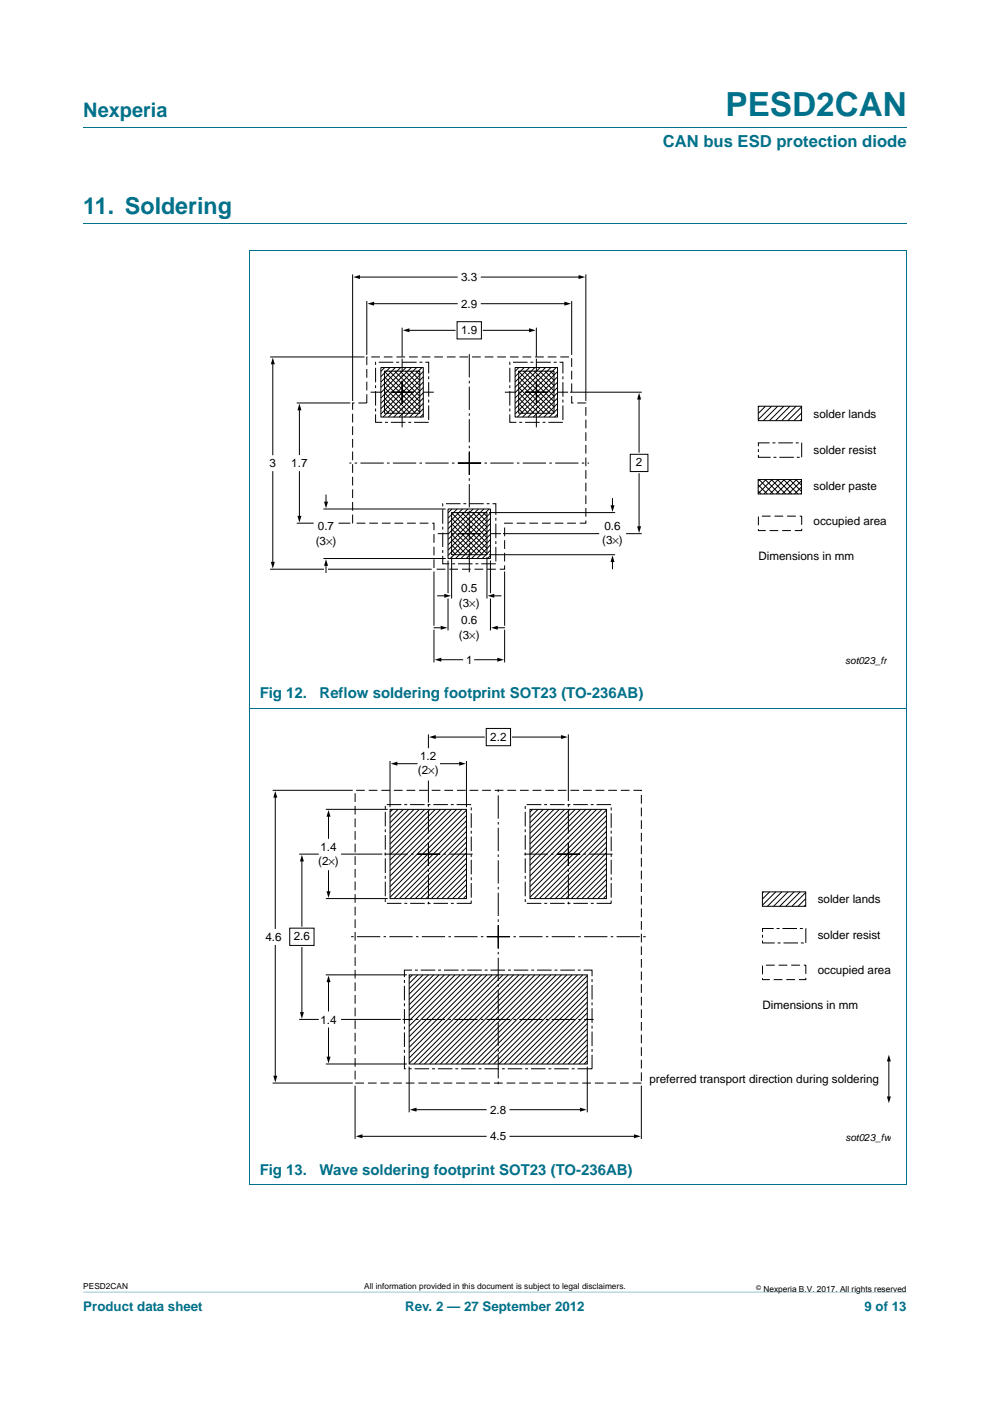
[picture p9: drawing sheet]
<svg xmlns="http://www.w3.org/2000/svg" width="210mm" height="297mm" viewBox="0 0 210 297" stroke-linecap="round" stroke-linejoin="round" font-family="sans-serif">
<path d="M17.7 273.9l174.6 .1z" fill="#00718a"/>
<path d="M17.7 27h174.6M17.7 47.4h174.6M52.9 53.1h139.4M53 53.1v198M192.3 53.1v198M52.9 150.1h139.4M52.9 251.2h139.4" fill="none" stroke="#00718a" stroke-width=".21"/>
<g fill="none" stroke="#000" stroke-width=".21">
<path d="M74.8 58.2v26.8M76.1 58.7h20.9M102.1 58.7h20.9M124.3 58.2v26.8M57.3 75.7h20M57.9 77v19.4M77.8 63.8v11.5M79.1 64.4h17.9M80.8 77.9h9v10.5h-9zM81.5 78.7l7.5 7.6M81.5 79.9l7.5 7.5M81.5 78.7h7.5v8.9h-7.5z"/>
<path d="M81.6 77.9l-.8 .8M82.6 78.7l6.4 6.4M82.7 77.9l-1.9 2M83.7 78.7l5.3 5.3M83.9 77.9l-3.1 3.1M84.8 78.7l4.2 4.2M85 77.9l-4.2 4.2M85.3 69.5v6.1M86 78.7l3 3.1M86.1 77.9l-5.3 5.3M86.6 70h9.9M87.1 78.7l1.9 1.9"/>
<path d="M87.2 77.9l-6.4 6.5M88.2 78.7l.8 .8M88.4 77.9l-7.6 7.6M89.5 77.9l-8.7 8.7M89.8 78.8l-9 9M89.8 79.9l-8.5 8.5M96.9 68.2h5.2v3.7h-5.2zM102.1 64.4h17.9M102.5 70h10M109.3 77.9h9v10.5h-9zM109.9 78.7l7.6 7.6M110 79.9l7.5 7.5"/>
<path d="M110 78.7h7.5v8.9h-7.5zM110.1 77.9l-.8 .8M111.1 78.7l6.4 6.4M111.2 77.9l-1.9 2M112.2 78.7l5.3 5.3M112.3 77.9l-3 3.1M113.3 78.7l4.2 4.2M113.5 77.9l-4.2 4.2M113.8 69.5v6.1M114.4 78.7l3.1 3.1M114.6 77.9l-5.3 5.3M115.6 78.7l1.9 1.9"/>
<path d="M115.7 77.9l-6.4 6.5M116.7 78.7l.8 .8M116.8 77.9l-7.5 7.6M118 77.9l-8.7 8.7M118.2 78.8l-8.9 9M118.2 79.9l-8.5 8.5M121.3 63.8v11.5M57.9 100v19.4M62.9 85.4h11.4M63.5 86.7v9.7M63.5 100v9.7M81.5 81l6.6 6.6"/>
<path d="M81.5 82.2l5.5 5.4M81.5 83.3l4.4 4.3M81.5 84.4l3.2 3.2M81.5 85.5l2.1 2.1M81.5 86.7l1 .9M89.8 81l-7.4 7.4M89.8 82.2l-6.3 6.2M89.8 83.3l-5.2 5.1M89.8 84.4l-4 4M89.8 85.5l-2.9 2.9M89.8 86.7l-1.8 1.7M89.8 87.8l-.6 .6"/>
<path d="M110 81l6.6 6.6M110 82.2l5.5 5.4M110 83.3l4.3 4.3M110 84.4l3.2 3.2M110 85.5l2.1 2.1M110 86.7l1 .9M118.2 81l-7.3 7.4M118.2 82.2l-6.2 6.2M118.2 83.3l-5.1 5.1M118.2 84.4l-4 4M118.2 85.5l-2.8 2.9M118.2 86.7l-1.7 1.7"/>
<path d="M118.2 87.8l-.6 .6M120.9 83.2h15.2M133.7 96.3h3.7v3.7h-3.7zM135.6 84.4v11.5M160.8 86.1h9.2v3.1h-9.2zM161.1 86.1l-.3 .3M162.4 86.1l-1.6 1.6M163.7 86.1l-2.9 2.9M165 86.1l-3.1 3.1M166.3 86.1l-3.1 3.1M167.6 86.1l-3.1 3.1M168.9 86.1l-3.1 3.1"/>
<path d="M170 86.3l-2.9 2.9M170 88.9l-.3 .3M170 87.6l-1.6 1.6M62.9 110.9h3.6M68.6 118.4h25.9M68.6 107.9h25.9M69.1 105v1.6M69.1 119.7v1.7M71.8 110.9h2.5M95 118.8v7M95 107.9h9v10.5h-9zM95.7 108.7l7.6 7.6"/>
<path d="M95.8 118.1v8.8M95.8 108.7h7.5v8.9h-7.5zM95.8 109.9l7.5 7.5M95.8 111l6.6 6.6M95.8 112.2l5.4 5.4M95.8 113.3l4.3 4.3M95.8 114.4l3.2 3.2M95.8 115.5l2.1 2.1M95.8 116.7l.9 .9M95.8 107.9l-.8 .8M96.8 108.7l6.5 6.4M97 107.9l-2 2"/>
<path d="M98 108.7l5.3 5.3M98.1 107.9l-3.1 3.1M99.1 108.7l4.2 4.2M99.2 107.9l-4.2 4.2M100.2 108.7l3.1 3M100.4 107.9l-5.4 5.3M101.3 108.7l2 1.9M101.5 107.9l-6.5 6.5M102.5 108.7l.8 .8M102.6 107.9l-7.6 7.6M103.3 118.1v8.8M103.7 117.6h26.8"/>
<path d="M103.7 108.7h26.8M103.7 107.9l-8.7 8.7M104 108.8l-9 9M104 109.9l-8.5 8.5M104 111l-7.4 7.4M104 112.2l-6.2 6.2M104 113.3l-5.1 5.1M104 114.4l-4 4M104 115.5l-2.9 2.9M104 116.7l-1.7 1.7M104 117.8l-.6 .6M104 118.8v7"/>
<path d="M106.7 113.1h20.4M129.9 105.7v1.7M129.9 118.9v1.7M132.8 113.1h3.3M135.6 100.4v11.5M160.8 102.8l1.9 1.9M160.8 104.1l.6 .6M160.8 101.7h9.2v3h-9.2zM161 101.7l3 3M161.2 101.7l-.4 .3M162.3 101.7l3 3M162.5 101.7l-1.7 1.6"/>
<path d="M163.6 101.7l3 3M163.8 101.7l-3 2.9M164.9 101.7l3 3M165.1 101.7l-3.1 3M166.2 101.7l3 3M166.4 101.7l-3.1 3M167.5 101.7l2.5 2.5M167.7 101.7l-3.1 3M168.8 101.7l1.2 1.2M169 101.7l-3.1 3M170 104.6l-.2 .1M170 103.3l-1.5 1.4"/>
<path d="M170 102l-2.8 2.7M57.3 120.7h11.4M69.6 120.7h21.9M92 121.2v11.5M92 133.5v6.9M92.1 133.1h1.7M92.8 126.3h1.7M93.3 139.9h4.8M95 126.9v6.8M100.7 139.9h5.1M104 126.9v6.8M104.6 126.3h1.6"/>
<path d="M105.3 133.1h1.7M107 121.2v11.5M107 133.5v6.9M90.9 155.7v2.9M92.1 156.3h10.6M103.1 154.4h5.2v3.7h-5.2zM108.7 156.3h10.6M120.5 155.7v14.1M57.8 167.6h17M58.4 168.8v28M69.1 171.6h13.1M69.7 172.9v4.8"/>
<path d="M82.7 161.3v9.8M82.7 171.6h16.2v18.9h-16.2zM83.3 171.6l-.6 .6M84 161.9h4.4M84.4 171.6l-1.7 1.7M85.6 171.6l-2.9 2.8M86.7 171.6l-4 4M87.8 171.6l-5.1 5.1M88.9 171.6l-6.2 6.2M90.1 171.6l-7.4 7.4M90.9 165.5v4.7M91.2 171.6l-8.5 8.5"/>
<path d="M92.3 171.6l-9.6 9.6M93.4 161.9h4.3M93.5 171.6l-10.8 10.7M94.6 171.6l-11.9 11.9M95.7 171.6l-13 13M96.9 171.6l-14.2 14.1M98 171.6l-15.3 15.3M98.9 161.3v9.8M98.9 171.8l-16.2 16.2M98.9 172.9l-16.2 16.2M98.9 174l-16.2 16.2M98.9 175.2l-15.3 15.3"/>
<path d="M98.9 176.3l-14.2 14.2M98.9 177.4l-13 13.1M98.9 178.5l-11.9 12M98.9 179.7l-10.8 10.8M112.4 171.6h16.2v18.9h-16.2zM113 171.6l-.6 .6M114.1 171.6l-1.7 1.7M115.2 171.6l-2.8 2.8M116.4 171.6l-4 4M117.5 171.6l-5.1 5.1M118.6 171.6l-6.2 6.2M119.8 171.6l-7.4 7.3"/>
<path d="M120.9 171.6l-8.5 8.5M122 171.6l-9.6 9.6M123.1 171.6l-10.7 10.7M124.3 171.6l-11.9 11.9M125.4 171.6l-13 13M126.5 171.6l-14.1 14.1M127.7 171.6l-15.3 15.3M128.6 171.8l-16.2 16.2M128.6 172.9l-16.2 16.2M128.6 174l-16.2 16.2M128.6 175.2l-15.3 15.3M128.6 176.3l-14.2 14.2"/>
<path d="M128.6 177.4l-13.1 13.1M128.6 178.5l-11.9 12M128.6 179.7l-10.8 10.8M61.5 196.8h5.1v3.6h-5.1zM63.5 181.1h4.1M64 182.4v14M69.1 190.5h13.1M69.7 184.6v4.6M72.3 181.1h8.8M98.9 181.9l-8.5 8.6M98.9 183.1l-7.4 7.4M98.9 184.2l-6.3 6.3"/>
<path d="M98.9 185.3l-5.1 5.2M98.9 186.4l-4 4.1M98.9 187.6l-2.9 2.9M98.9 188.7l-1.8 1.8M98.9 189.8l-.6 .7M98.9 180.8l-9.7 9.7M128.6 181.9l-8.5 8.6M128.6 183.1l-7.4 7.4M128.6 184.2l-6.3 6.3M128.6 185.3l-5.2 5.2M128.6 186.4l-4 4.1M128.6 187.6l-2.9 2.9"/>
<path d="M128.6 188.7l-1.8 1.8M128.6 189.8l-.6 .7M128.6 180.8l-9.7 9.7M161.7 189.1h9.2v3.1h-9.2zM161.9 189.1l-.2 .2M163.2 189.1l-1.5 1.5M164.5 189.1l-2.8 2.8M165.8 189.1l-3 3.1M167.1 189.1l-3 3.1M168.4 189.1l-3 3.1M169.7 189.1l-3 3.1M170.9 189.2l-2.9 3"/>
<path d="M170.9 191.8l-.3 .4M170.9 190.5l-1.6 1.7M58.4 200.5v27.9M63.5 216.1h4.1M64 200.9v14M69.1 206.7h17.2M69.7 208v6.3M69.7 218v6.3M72.3 216.1h12.7M86.8 206.7h37.8v18.9h-37.8zM87.5 206.7l-.7 .7M88.6 206.7l-1.8 1.8"/>
<path d="M89.7 206.7l-2.9 2.9M90.9 206.7l-4.1 4.1M92 206.7l-5.2 5.2M93.1 206.7l-6.3 6.3M94.3 206.7l-7.5 7.5M95.4 206.7l-8.6 8.6M96.5 206.7l-9.7 9.7M97.6 206.7l-10.8 10.8M98.8 206.7l-12 12M99.9 206.7l-13.1 13.1M101 206.7l-14.2 14.2M102.2 206.7l-15.4 15.4"/>
<path d="M103.3 206.7l-16.5 16.5M104.4 206.7l-17.6 17.6M105.5 206.7l-18.7 18.7M106.7 206.7l-18.9 18.9M107.8 206.7l-18.9 18.9M108.9 206.7l-18.9 18.9M110.1 206.7l-18.9 18.9M111.2 206.7l-18.9 18.9M112.3 206.7l-18.9 18.9M113.4 206.7l-18.9 18.9M114.6 206.7l-18.9 18.9M115.7 206.7l-18.9 18.9"/>
<path d="M116.8 206.7l-18.9 18.9M118 206.7l-18.9 18.9M119.1 206.7l-18.9 18.9M120.2 206.7l-18.9 18.9M121.3 206.7l-18.8 18.9M122.5 206.7l-18.9 18.9M123.6 206.7l-18.9 18.9M124.6 206.9l-18.8 18.7M124.6 208l-17.6 17.6M124.6 209.1l-16.5 16.5M124.6 210.3l-15.4 15.3M124.6 211.4l-14.2 14.2"/>
<path d="M124.6 212.5l-13.1 13.1M124.6 213.6l-12 12M124.6 217l-8.6 8.6M124.6 218.2l-7.5 7.4M124.6 219.3l-6.3 6.3M124.6 214.8l-10.9 10.8M124.6 215.9l-9.7 9.7M57.8 229.6h17M69.1 225.6h17.2M75.3 230.2v11.3M86.8 226.2v9.6M88.1 235.3h15"/>
<path d="M108.2 235.3h15.1M124.6 226.2v9.6M124.6 220.4l-5.2 5.2M124.6 221.5l-4.1 4.1M124.6 222.7l-3 2.9M124.6 223.8l-1.8 1.8M124.6 224.9l-.7 .7M136 230.2v11.3M188.5 224.4v8.4M76.6 240.9h26.5M108.2 240.9h26.6"/>
</g>
<path d="M79.7 76.8h11.2v12.7h-11.2zM108.1 76.8h11.3v12.7h-11.3zM160.9 93.9h9.1v3.1h-9.1zM93.9 106.8h11.3v12.7h-11.3zM81.7 170.6h18.3v20.9h-18.3zM111.4 170.6h18.2v20.9h-18.2zM161.7 196.9h9.2v3h-9.2zM85.8 205.7h39.8v20.9h-39.8z" fill="none" stroke="#000" stroke-width=".21" stroke-dasharray="3.1 .6 .6 .6" stroke-linecap="butt"/>
<path d="M77.8 75.7h43.5v9.7h3v25.5h-17.3v9.8h-15v-9.8h-17.2v-25.5h3zM160.9 109.4h9.1v3.1h-9.1zM75.3 167.6h60.7v62h-60.7zM161.7 204.6h9.2v3.1h-9.2z" fill="none" stroke="#000" stroke-width=".21" stroke-dasharray="1.9 .8" stroke-linecap="butt"/>
<g fill="#000">
<path d="M74.9 58.7l1.4-.4v.9zM122.7 58.3l1.4 .4-1.4 .5zM57.9 75.8l.4 1.4h-.9zM77.9 64.4l1.5-.4v.8zM85.4 70l1.4-.4v.8zM112.2 69.6l1.4 .4-1.4 .4zM119.7 64l1.4 .4-1.4 .4zM63.5 85.6l.4 1.4h-.8zM135.6 83.3l.4 1.4h-.9zM57.4 119.1h.9l-.4 1.4zM63.1 109.4h.8l-.4 1.4zM69.1 118.6l.5 1.4h-.9z"/>
<path d="M68.7 106.4h.9l-.5 1.4zM129.9 117.8l.4 1.4h-.8zM129.5 107.1h.8l-.4 1.4zM135.1 111.6h.9l-.4 1.4zM93.5 132.7l1.4 .4-1.4 .4zM92.2 139.9l1.4-.5v.9zM94.2 125.9l1.5 .4-1.5 .4zM103.4 126.3l1.4-.4v.8zM105.5 139.4l1.4 .5-1.4 .4zM104.2 133.1l1.4-.4v.8zM91 156.3l1.4-.5v.9zM119 155.8l1.4 .5-1.4 .4z"/>
<path d="M58.4 167.7l.4 1.4h-.8zM69.7 171.7l.4 1.5h-.8zM82.9 161.9l1.4-.4v.8zM97.4 161.5l1.4 .4-1.4 .4zM64 181.2l.5 1.4h-.9zM69.3 189h.8l-.4 1.4zM63.6 214.6h.9l-.5 1.4zM69.7 206.8l.4 1.4h-.8zM58 228.1h.8l-.4 1.4zM69.3 224h.8l-.4 1.5zM86.9 235.3l1.4-.5v.9zM123 234.8l1.4 .5-1.4 .4z"/>
<path d="M188.1 232.5h.9l-.5 1.4zM188.5 223.6l.5 1.4h-.9zM75.5 240.9l1.4-.4v.8zM134.5 240.5l1.4 .4-1.4 .4z"/>
</g>
<g fill="none" stroke="#000" stroke-width=".21" stroke-dasharray="4.9 .7 .5 .7" stroke-linecap="butt">
<path d="M82.9 83.2h9.1M85.3 80.7v9.9M85.3 85.6v-9.6M87.8 83.2h-9.2M97.1 98.2h27.8M99.5 95.8v25.6M102 98.2h-27.9M111.3 83.2h9.2M113.8 80.7v9.9M113.8 85.6v-9.6M116.3 83.2h-9.2M97.1 113.1h9.2"/>
<path d="M99.5 100.7v-25.6M102 113.1h-9.1M90.9 178.7v13.2M120.6 178.7v13.2M88.4 181.1h11.8M90.9 183.6v-13.4M93.4 181.1h-12M103.3 198.6h33.7M105.7 196.2v33.9M108.2 198.6h-33.8M118.1 181.1h11.8M120.6 183.6v-13.4"/>
<path d="M123 181.1h-11.9M103.3 216.1h22.6M105.7 201.1v-33.9M108.2 216.1h-22.8"/>
</g>
<text font-size="7" fill="#00718a" x="153.9" y="24.6">PESD2CAN</text>
<text font-size="4.9" fill="#00718a" x="17.7" y="45.4">11. Soldering</text>
<text font-size="4.2" fill="#00718a" x="17.7" y="24.9">Nexperia</text>
<text font-size="3.5" fill="#00718a" x="140.6" y="31.1">CAN bus ESD protection diode</text>
<g font-size="3.2" fill="#00718a">
<text x="55.1" y="148">Fig 12.</text>
<text x="67.8" y="148">Reflow soldering footprint SOT23 (TO-236AB)</text>
<text x="55.1" y="249">Fig 13.</text>
<text x="67.8" y="249">Wave soldering footprint SOT23 (TO-236AB)</text>
</g>
<g font-size="2.8" fill="#00718a">
<text x="17.7" y="277.9">Product data sheet</text>
<text x="86" y="277.9">Rev. 2 — 27 September 2012</text>
<text x="183.4" y="277.9">9 of 13</text>
</g>
<g font-size="2.5">
<text x="97.8" y="59.6">3.3</text>
<text x="97.8" y="65.3">2.9</text>
<text x="97.8" y="70.8">1.9</text>
<text x="172.6" y="88.5">solder lands</text>
<text x="57.2" y="99.1">3</text>
<text x="61.8" y="99.1">1.7</text>
<text x="134.9" y="98.9">2</text>
<text x="172.6" y="96.2">solder resist</text>
<text x="172.6" y="104">solder paste</text>
<text x="67.4" y="112.5">0.7</text>
<text x="128.2" y="112.4">0.6</text>
<text x="172.6" y="111.4">occupied area</text>
<text x="67" y="115.5">(3×)</text>
<text x="127.7" y="115.4">(3×)</text>
<text x="160.9" y="118.8">Dimensions in mm</text>
<text x="97.8" y="125.6">0.5</text>
<text x="97.3" y="128.6">(3×)</text>
<text x="97.3" y="135.4">(3×)</text>
<text x="97.8" y="132.4">0.6</text>
<text x="98.8" y="140.7">1</text>
<text x="89.1" y="161.2">1.2</text>
<text x="104" y="157">2.2</text>
<text x="88.6" y="164.2">(2×)</text>
<text x="67.5" y="183.3">(2×)</text>
<text x="68" y="180.4">1.4</text>
<text x="173.4" y="191.5">solder lands</text>
<text x="56.3" y="199.5">4.6</text>
<text x="62.3" y="199.4">2.6</text>
<text x="173.4" y="199.1">solder resist</text>
<text x="173.4" y="206.6">occupied area</text>
<text x="161.7" y="214">Dimensions in mm</text>
<text x="68" y="217">1.4</text>
<text x="137.7" y="229.6">preferred transport direction during soldering</text>
<text x="104" y="236.1">2.8</text>
<text x="104" y="241.8">4.5</text>
</g>
<g font-size="2.1">
<text x="179.3" y="140.8">sot023_fr</text>
<text x="179.3" y="241.9">sot023_fw</text>
</g>
<g font-size="1.8">
<text x="17.7" y="273.3">PESD2CAN</text>
<text x="77.3" y="273.3">All information provided in this document is subject to legal disclaimers.</text>
<text x="161.9" y="273.9">Nexperia B.V. 2017. All rights reserved</text>
</g>
<text font-size="1.4" x="160.4" y="273.4">©</text>
</svg>
